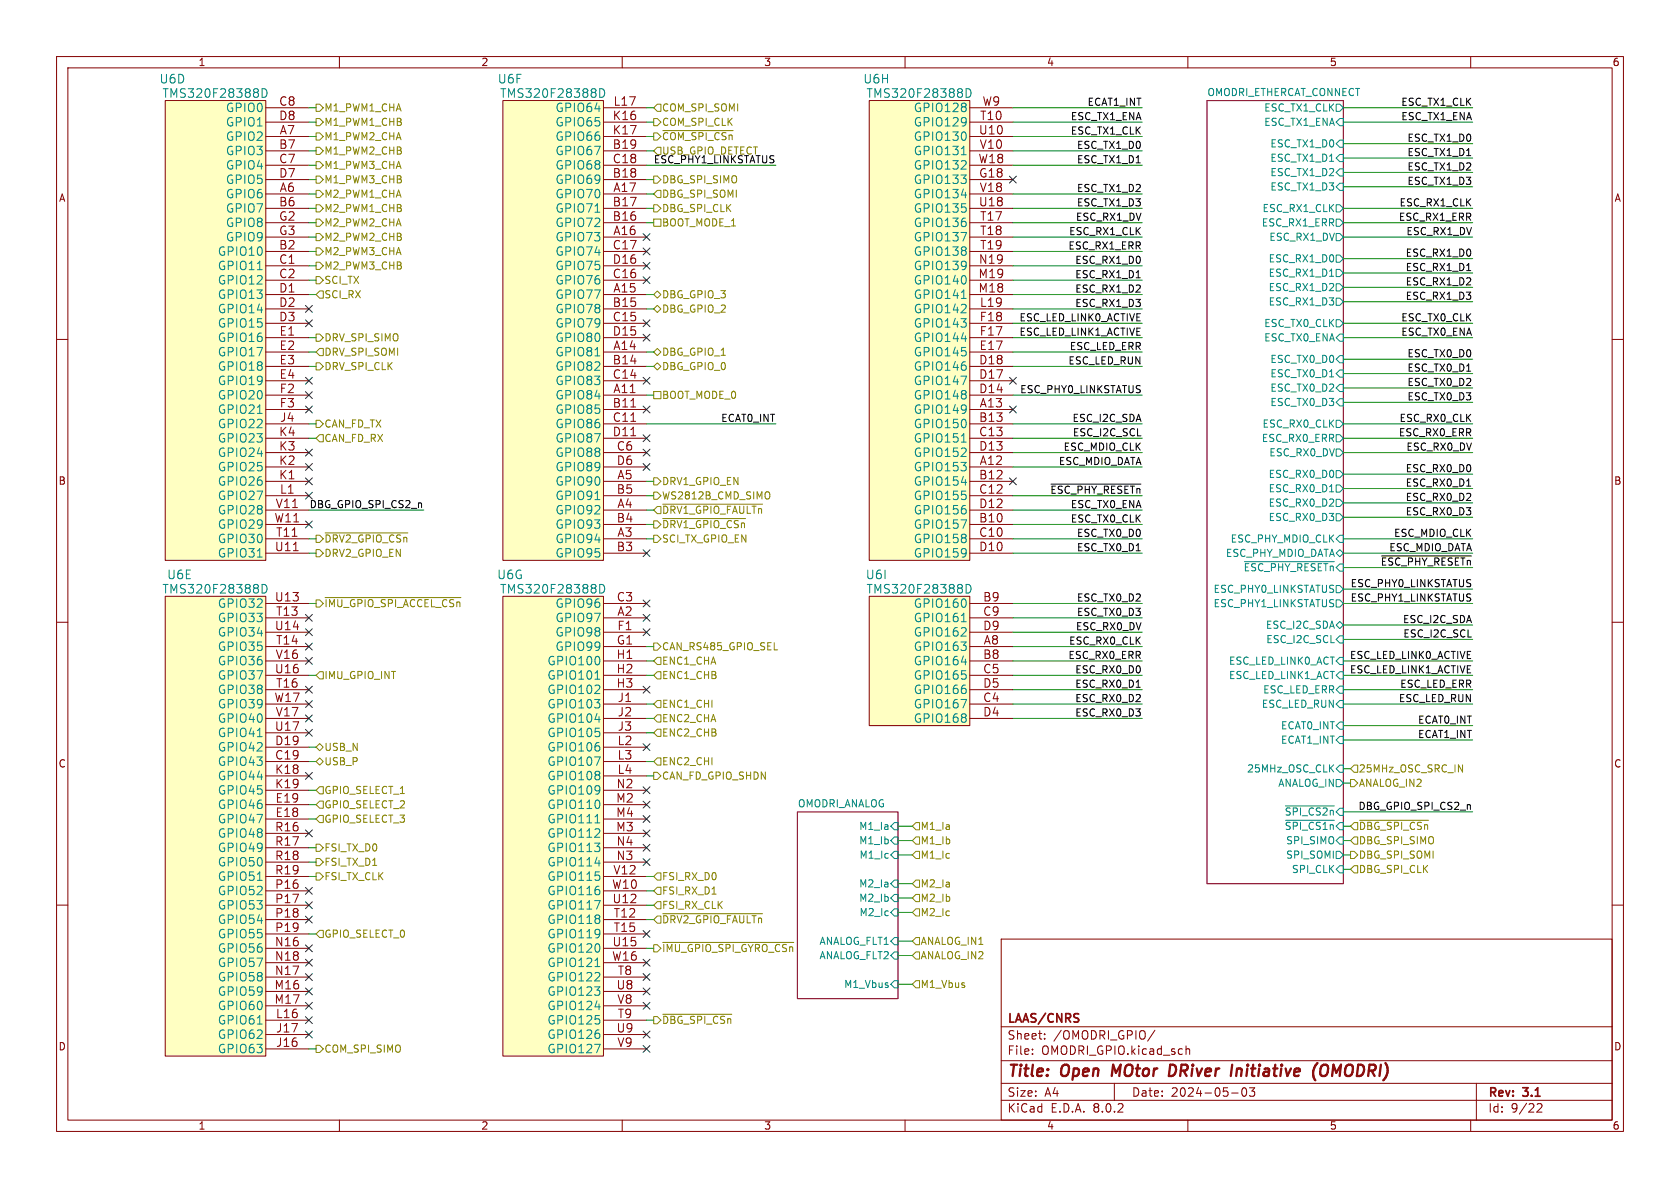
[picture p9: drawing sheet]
<svg xmlns="http://www.w3.org/2000/svg" width="297mm" height="210mm" viewBox="0 0 297 210" stroke-linecap="round" stroke-linejoin="round" font-family="sans-serif">
<g fill="none" stroke="#840000" stroke-width=".18">
<path d="M10 10h277v190h-277zM12 12h273v186h-273zM60 10v2M110 10v2M160 10v2M210 10v2M260 10v2M10 60h2M285 60h2M10 110h2M285 110h2M10 160h2"/>
<path d="M285 160h2M177 166h108v32h-108zM60 198v2M110 198v2M160 198v2M177 194.5h108M177 191.5h108M177 187.5h108M177 181.5h108M182.5 186.3v.1M182.5 185.5v.1M184.7 183.6v.1"/>
<path d="M184.7 182.8v.1M197 191.5v3M204.2 182.1l-1.3 2M209.7 184.9v1.5M209.7 185.5l.2-.1 .3 .1 .1 .9M210 198v2M217.7 193.2h1.2M219.7 192.4l.2-.1a.81 .81 0 0 1 .6 .6 .81 .81 0 0 1-.3 .8l-.2 .1a.81 .81 0 0 1-.3-1.4zM220.9 192.3h.9l-.5 .6 .4 .1v.7l-.2 .1h-.4l-.2-.1M260 198v2M261 191.5v6.5M271.7 195.2l.6-.1 .2 .1 .1 .3-.9 1.1h.9"/>
</g>
<path d="M196.8 188.2l-.3 2M207.6 188.3l-.7-.1-.3 2h.5l.5-.3M218.7 188.9l-.2 1.3M219.3 188.9l-.6 .2M232.3 190.6l.2 .4M232.9 187.9l-.6 .9M234.6 188.3a.73 .73 0 0 0-1.1 .6l-.1 .6v.4l.2 .2a.71 .71 0 0 0 1-.2" fill="none" stroke="#840000" stroke-width=".4"/>
<path d="M213.4 17.8h24.1v138.4h-24.1zM141 143.5h17.7v33h-17.7z" fill="none" stroke="#840084" stroke-width=".18"/>
<g fill="none" stroke="#008484" stroke-width=".18">
<path d="M236.2 18.4h.7l.6 .7-.6 .6h-.7zM236.2 30.5l.7-.7h.6v1.3h-.6zM236.2 33l.7-.6h.6v1.3h-.6zM236.2 36.2h.7l.6 .6-.6 .7h-.7zM236.2 21.6l.7-.6h.6v1.2h-.6zM236.2 38.7h.7l.6 .7-.6 .6h-.7zM236.9 24.8h.6v1.2h-.6l-.7-.6zM236.9 27.3h.6v1.3h-.6l-.7-.7zM235.1 48.8h.7M236.2 45.1h.7l.6 .6-.6 .7h-.7zM236.2 47.6h.7l.6 .7-.6 .6h-.7zM236.2 50.2h.7l.6 .6-.6 .6h-.7z"/>
<path d="M236.2 52.7h.7l.6 .6-.6 .7h-.7zM236.2 41.3h.7l.6 .6-.6 .6h-.7zM236.2 56.5h.7l.6 .7-.6 .6h-.7zM236.9 59.1h.6v1.2h-.6l-.7-.6zM236.2 68.6l.7-.7h.6v1.3h-.6zM236.2 66l.7-.6h.6v1.3h-.6zM236.2 79.4h.7l.6 .6-.6 .6h-.7zM236.2 76.8h.7l.6 .7-.6 .6h-.7zM236.2 74.3h.7l.6 .6-.6 .7h-.7zM236.9 70.5h.6v1.3h-.6l-.7-.7zM236.9 62.9h.6v1.2h-.6l-.7-.6zM220 99.3h15.9"/>
<path d="M235.1 86.9h.7M236.2 83.2h.7l.6 .6-.6 .7h-.7zM236.2 85.7h.7l.6 .7-.6 .6h-.7zM236.2 88.3h.7l.6 .6-.6 .6h-.7zM236.2 90.8h.7l.6 .6-.6 .7h-.7zM236.2 97.8l.7-.6 .6 .6-.6 .6zM236.9 94.6h.6v1.3h-.6l-.7-.6zM236.2 110.5l.7-.6 .6 .6-.6 .6zM236.2 103.5h.7l.6 .6-.6 .7h-.7zM236.2 106h.7l.6 .7-.6 .6h-.7zM236.9 112.4h.6v1.3h-.6l-.7-.7zM236.9 116.2h.6v1.3h-.6l-.7-.7z"/>
<path d="M236.9 118.7h.6v1.3h-.6l-.7-.6zM236.2 121.9l.7-.6h.6v1.3h-.6zM236.2 137.8h.7l.6 .6-.6 .7h-.7zM236.2 135.9l.7-.6h.6v1.2h-.6zM236.9 123.8h.6v1.3h-.6l-.7-.6zM236.9 127.6h.6v1.3h-.6l-.7-.6zM236.9 130.2h.6v1.2h-.6l-.7-.6zM157.5 146.1l.6-.7h.6v1.3h-.6zM157.5 156.2l.6-.6h.6v1.2h-.6zM157.5 158.8l.6-.7h.6v1.3h-.6zM158.1 148h.6v1.2h-.6l-.6-.6zM158.1 150.5h.6v1.3h-.6l-.6-.7z"/>
<path d="M227.3 142.5h8.6M227.3 145h8.6M236.2 150.5h.7l.6 .6-.6 .7h-.7zM236.2 148.6l.7-.6h.6v1.2h-.6zM236.9 153h.6v1.3h-.6l-.7-.6zM157.5 166.4l.6-.7h.6v1.3h-.6zM157.5 168.9l.6-.6h.6v1.2h-.6zM158.1 160.7h.6v1.2h-.6l-.6-.6zM158.1 173.4h.6v1.2h-.6l-.6-.6z"/>
</g>
<path d="M153.7 17.8h17.7v81.3h-17.7z" fill="#ffffc2"/>
<g fill="none" stroke="#840000" stroke-width=".18">
<path d="M153.7 17.8h17.7v81.3h-17.7zM171.4 19.1h7.7M171.4 31.8h7.7M171.4 21.6h7.7M171.4 39.4h7.7M171.4 24.1h7.7M171.4 36.8h7.7M171.4 26.7h7.7M171.4 34.3h7.7M171.4 29.2h7.7M171.4 59.7h7.7M171.4 57.2h7.7"/>
<path d="M171.4 54.6h7.7M171.4 52.1h7.7M171.4 49.5h7.7M171.4 47h7.7M171.4 41.9h7.7M171.4 44.5h7.7M171.4 72.4h7.7M171.4 74.9h7.7M171.4 77.5h7.7M171.4 69.9h7.7M171.4 67.3h7.7M171.4 64.8h7.7"/>
<path d="M171.4 62.2h7.7M171.4 82.6h7.7M171.4 92.7h7.7M171.4 85.1h7.7M171.4 95.3h7.7M171.4 87.6h7.7M171.4 97.8h7.7M171.4 90.2h7.7M171.4 80h7.7"/>
</g>
<g fill="none" stroke="#008484" stroke-width=".18">
<path d="M170.8 15.7a.77 .77 0 0 1 .9 .7 .77 .77 0 0 1-.9 .8zM169.9 29.9h.9M170 27.4h.8M170 34.5h.9M170.7 28.5v.5M169.9 55.3h.9M169.9 41.1h1l-.7 1.5M170 59.9h.9M170 52.8h.8M170.7 53.9v.5M169.9 66.5h1l-.7 1.5M170 78.2h.8"/>
<path d="M170.7 79.3v.5M169.9 91.9h1l-.7 1.5M169.9 80.7h.9M170 85.3h.9"/>
</g>
<path d="M29.2 17.8h17.8v81.3h-17.8z" fill="#ffffc2"/>
<g fill="none" stroke="#840000" stroke-width=".18">
<path d="M29.2 17.8h17.8v81.3h-17.8zM47 19.1h7.6M47 34.3h7.6M47 24.1h7.6M47 36.8h7.6M47 26.7h7.6M47 29.2h7.6M47 31.8h7.6M47 21.6h7.6M47 39.4h7.6M47 44.5h7.6M47 47h7.6"/>
<path d="M47 49.5h7.6M47 52.1h7.6M47 54.6h7.6M47 57.2h7.6M47 59.7h7.6M47 41.9h7.6M47 62.2h7.6M47 64.8h7.6M47 67.3h7.6M47 69.9h7.6M47 72.4h7.6M47 74.9h7.6"/>
<path d="M47 77.5h7.6M47 85.1h7.6M47 82.6h7.6M47 80h7.6M47 87.6h7.6M47 95.3h7.6M47 97.8h7.6M47 90.2h7.6M47 92.7h7.6M51.9 97.3h.8"/>
</g>
<path d="M46.3 15.7a.77 .77 0 0 1 .9 .7 .77 .77 0 0 1-.9 .8zM45.5 47.7h.9M45.5 73.1h.9M45.5 98.5h.9" fill="none" stroke="#008484" stroke-width=".18"/>
<path d="M88.9 17.8h17.8v81.3h-17.8z" fill="#ffffc2"/>
<g fill="none" stroke="#840000" stroke-width=".18">
<path d="M88.9 17.8h17.8v81.3h-17.8zM106.7 19.1h7.6M106.7 34.3h7.6M106.7 39.4h7.6M106.7 36.8h7.6M106.7 31.8h7.6M106.7 26.7h7.6M106.7 29.2h7.6M106.7 21.6h7.6M106.7 24.1h7.6M106.7 52.1h7.6M106.7 41.9h7.6"/>
<path d="M106.7 54.6h7.6M106.7 57.2h7.6M106.7 49.5h7.6M106.7 44.5h7.6M106.7 59.7h7.6M106.7 47h7.6M106.7 69.9h7.6M106.7 62.2h7.6M106.7 72.4h7.6M106.7 64.8h7.6M106.7 74.9h7.6M106.7 67.3h7.6"/>
<path d="M106.7 77.5h7.6M111.5 71.9h.9M106.7 95.3h7.6M106.7 90.2h7.6M106.7 85.1h7.6M106.7 97.8h7.6M106.7 92.7h7.6M106.7 87.6h7.6M106.7 80h7.6M106.7 82.6h7.6"/>
</g>
<path d="M106 15.7a.77 .77 0 0 1 .9 .7 .77 .77 0 0 1-.9 .8zM105.2 37.5h.8M105.2 62.9h.8M105.2 88.3h.8" fill="none" stroke="#008484" stroke-width=".18"/>
<path d="M153.7 105.4h17.7v22.9h-17.7z" fill="#ffffc2"/>
<path d="M153.7 105.4h17.7v22.9h-17.7zM171.4 114.3h7.7M171.4 116.8h7.7M171.4 106.7h7.7M171.4 119.4h7.7M171.4 109.2h7.7M171.4 111.8h7.7M171.4 124.5h7.7M171.4 127h7.7M171.4 121.9h7.7" fill="none" stroke="#840000" stroke-width=".18"/>
<path d="M169.9 112.4h.9M170 117h.9M170 109.9h.8M170.7 111.1v.5M170.8 103.3a.77 .77 0 0 1 .9 .8 .77 .77 0 0 1-.9 .7zM169.9 123.6h1l-.7 1.5" fill="none" stroke="#008484" stroke-width=".18"/>
<path d="M29.2 105.4h17.8v81.3h-17.8z" fill="#ffffc2"/>
<g fill="none" stroke="#840000" stroke-width=".18">
<path d="M29.2 105.4h17.8v81.3h-17.8zM47 109.2h7.6M47 114.3h7.6M47 106.7h7.6M47 111.8h7.6M47 119.4h7.6M47 116.8h7.6M47 134.6h7.6M47 132.1h7.6M47 137.2h7.6M47 139.7h7.6M47 121.9h7.6"/>
<path d="M47 129.5h7.6M47 127h7.6M47 124.5h7.6M47 144.8h7.6M47 142.2h7.6M47 157.5h7.6M47 147.3h7.6M47 149.9h7.6M47 152.4h7.6M47 154.9h7.6M47 175.3h7.6M47 177.8h7.6"/>
<path d="M47 167.6h7.6M47 172.7h7.6M47 170.2h7.6M47 160h7.6M47 162.6h7.6M47 165.1h7.6M47 185.4h7.6M47 182.9h7.6M47 180.3h7.6"/>
</g>
<path d="M46.3 103.3a.77 .77 0 0 1 .9 .8 .77 .77 0 0 1-.9 .7zM45.5 130.2h.9M45.5 155.6h.9M45.5 181h.9" fill="none" stroke="#008484" stroke-width=".18"/>
<path d="M88.9 105.4h17.8v81.3h-17.8z" fill="#ffffc2"/>
<g fill="none" stroke="#840000" stroke-width=".18">
<path d="M88.9 105.4h17.8v81.3h-17.8zM106.7 109.2h7.6M106.7 106.7h7.6M106.7 111.8h7.6M106.7 114.3h7.6M106.7 116.8h7.6M106.7 119.4h7.6M106.7 121.9h7.6M106.7 124.5h7.6M106.7 127h7.6M106.7 129.5h7.6M106.7 132.1h7.6"/>
<path d="M106.7 134.6h7.6M106.7 137.2h7.6M106.7 139.7h7.6M106.7 142.2h7.6M106.7 147.3h7.6M106.7 144.8h7.6M106.7 152.4h7.6M106.7 149.9h7.6M106.7 154.9h7.6M106.7 157.5h7.6M106.7 162.6h7.6M106.7 165.1h7.6"/>
<path d="M106.7 172.7h7.6M106.7 160h7.6M106.7 167.6h7.6M106.7 175.3h7.6M106.7 177.8h7.6M106.7 170.2h7.6M106.7 180.3h7.6M106.7 182.9h7.6M106.7 185.4h7.6"/>
</g>
<g fill="none" stroke="#008484" stroke-width=".18">
<path d="M106 103.3a.77 .77 0 0 1 .9 .8 .77 .77 0 0 1-.9 .7zM105.1 122.6h.9M105.1 133.8h1l-.6 1.5M105.2 120.1h.8M105.2 127.2h.9M106 121.2v.5M105.1 148h.9M105.1 159.2h1l-.6 1.5M105.2 145.5h.8M105.2 152.6h.9M106 146.6v.5M105.1 173.4h.9"/>
<path d="M105.2 178h.9M105.2 170.9h.8M106 172v.5M105.1 184.6h1l-.6 1.5"/>
</g>
<g fill="none" stroke="#848400" stroke-width=".18">
<path d="M55.9 18.4h.6l.6 .7-.6 .6h-.6zM116.2 18.4h.6v1.3h-.6l-.6-.6zM55.9 23.5h.6l.6 .6-.6 .7h-.6zM55.9 21h.6l.6 .6-.6 .6h-.6zM55.9 28.6h.6l.6 .6-.6 .6h-.6zM55.9 26h.6l.6 .7-.6 .6h-.6zM55.9 36.2h.6l.6 .6-.6 .7h-.6zM55.9 38.7h.6l.6 .7-.6 .6h-.6zM55.9 31.1h.6l.6 .7-.6 .6h-.6zM55.9 33.7h.6l.6 .6-.6 .6h-.6zM115.6 38.7h1.2v1.3h-1.2zM115.6 36.2h.6l.6 .6-.6 .7h-.6z"/>
<path d="M115.6 31.1h.6l.6 .7-.6 .6h-.6zM115.6 21h.6l.6 .6-.6 .6h-.6zM115.6 23.5h.6l.6 .6-.6 .7h-.6zM116.2 33.7h.6v1.2h-.6l-.6-.6zM116.2 26h.6v1.3h-.6l-.6-.6zM117.2 23.1h12.4M55.9 41.3h.6l.6 .6-.6 .6h-.6zM55.9 46.4h.6l.6 .6-.6 .6h-.6zM55.9 43.8h.6l.6 .7-.6 .6h-.6zM55.9 59.1h.6l.6 .6-.6 .6h-.6zM55.9 48.9h.6l.6 .6-.6 .7h-.6zM56.5 51.4h.6v1.3h-.6l-.6-.6z"/>
<path d="M116.2 54l.6 .6-.6 .6-.6-.6zM116.2 51.4l.6 .7-.6 .6-.6-.6zM55.9 64.1h.6l.6 .7-.6 .6h-.6zM55.9 62.2l.6-.6h.6v1.3h-.6zM55.9 74.3h.6l.6 .6-.6 .7h-.6zM55.9 77.5l.6-.7h.6v1.3h-.6zM115.6 64.8l.6-.7 .6 .7-.6 .6zM115.6 62.2l.6-.6 .6 .6-.6 .7zM115.6 69.2h1.2v1.3h-1.2zM55.9 94.6h.6l.6 .7-.6 .6h-.6zM55.9 97.2h.6l.6 .6-.6 .6h-.6zM57.5 94.2h14.6"/>
<path d="M115.6 94.6h.6l.6 .7-.6 .6h-.6zM115.6 92.1h.6l.6 .6-.6 .6h-.6zM115.6 87h.6l.6 .6-.6 .7h-.6zM115.6 84.5h.6l.6 .6-.6 .6h-.6zM116.2 89.5h.6v1.3h-.6l-.6-.6zM117.2 91.7h14.6M117.2 89.1h17.6M135.9 87a.9 .9 0 0 1 0 1.1M55.9 106h.6l.6 .7-.6 .6h-.6zM56.5 118.7h.6v1.3h-.6l-.6-.6zM57.5 105.6h24M115.6 113.7h.6l.6 .6-.6 .6h-.6z"/>
<path d="M116.2 118.7h.6v1.3h-.6l-.6-.6zM116.2 116.2h.6v1.3h-.6l-.6-.7zM136.9 114.9h.6M55.9 139.7l.6-.6h.6v1.2h-.6zM55.9 134.6l.6-.6 .6 .6-.6 .7zM56.5 131.4l.6 .7-.6 .6-.6-.6zM115.6 136.5h.6l.6 .7-.6 .6h-.6zM116.2 123.8h.6v1.3h-.6l-.6-.6zM116.2 134h.6v1.3h-.6l-.6-.7zM116.2 128.9h.6v1.3h-.6l-.6-.7zM116.2 126.4h.6v1.2h-.6l-.6-.6zM238.8 137.8h.6l.6 .6-.6 .7h-.6z"/>
<path d="M238.8 135.9l.6-.6h.6v1.2h-.6zM257.8 135.2l.8 1.3v-1.3M55.9 154.3h.6l.6 .6-.6 .7h-.6zM55.9 144.8l.6-.7h.6v1.3h-.6zM55.9 151.8h.6l.6 .6-.6 .6h-.6zM55.9 149.2h.6l.6 .7-.6 .6h-.6zM56.5 141.6h.6v1.3h-.6l-.6-.7zM116.2 159.4h.6v1.3h-.6l-.6-.7zM116.2 156.8h.6v1.3h-.6l-.6-.6zM116.2 154.3h.6v1.3h-.6l-.6-.7zM161.9 155.6h.7v1.2h-.7l-.6-.6zM161.9 158.1h.7v1.3h-.7l-.6-.6z"/>
<path d="M161.9 145.4h.7v1.3h-.7l-.6-.6zM161.9 150.5h.7v1.3h-.7l-.6-.7zM161.9 148h.7v1.2h-.7l-.6-.6zM238.8 146.1l.6-.7h.6v1.3h-.6zM238.8 150.5h.6l.6 .6-.6 .7h-.6zM239.4 148h.6v1.2h-.6l-.6-.6zM239.4 153h.6v1.3h-.6l-.6-.6zM240.4 145h12.2M56.5 164.5h.6v1.2h-.6l-.6-.6zM115.6 167h.6l.6 .6-.6 .7h-.6zM115.6 179.7h.6l.6 .6-.6 .7h-.6zM116.2 161.9h.6v1.3h-.6l-.6-.6z"/>
<path d="M117.2 166.6h23.1M117.2 179.3h12.2M117.2 161.5h17.6M161.9 160.7h.7v1.2h-.7l-.6-.6zM161.9 168.3h.7v1.2h-.7l-.6-.6zM161.9 165.7h.7v1.3h-.7l-.6-.6zM161.9 173.4h.7v1.2h-.7l-.6-.6zM55.9 184.8h.6l.6 .6-.6 .7h-.6z"/>
</g>
<path d="M200.9 49.1h.7M259.3 47.8h.7M185.8 85.6h15.9M244.2 98.3h15.9M259.3 85.9h.7M200.9 121.5h.7" fill="none" stroke="#000" stroke-width=".18"/>
<g fill="none" stroke="#008400" stroke-width=".18">
<path d="M54.6 19.1h1.3M114.3 19.1h1.3M179.1 19.1h22.8M237.5 19.1h22.8M54.6 21.6h1.3M54.6 36.8h1.3M54.6 39.4h1.3M54.6 29.2h1.3M54.6 26.7h1.3M54.6 31.8h1.3M54.6 24.1h1.3M54.6 34.3h1.3"/>
<path d="M114.3 21.6h1.3M114.3 36.8h1.3M114.3 39.4h1.3M114.3 29.2h22.9M114.3 26.7h1.3M114.3 31.8h1.3M114.3 24.1h1.3M114.3 34.3h1.3M179.1 21.6h22.8M179.1 36.8h22.8M179.1 39.4h22.8M179.1 29.2h22.8"/>
<path d="M179.1 26.7h22.8M179.1 24.1h22.8M179.1 34.3h22.8M237.5 30.5h22.8M237.5 25.4h22.8M237.5 27.9h22.8M237.5 33h22.8M237.5 21.6h22.8M237.5 36.8h22.8M237.5 39.4h22.8M54.6 47h1.3M54.6 59.7h1.3"/>
<path d="M54.6 41.9h1.3M54.6 44.5h1.3M54.6 52.1h1.3M54.6 49.5h1.3M114.3 54.6h1.3M114.3 52.1h1.3M179.1 47h22.8M179.1 57.2h22.8M179.1 59.7h22.8M179.1 41.9h22.8M179.1 44.5h22.8M179.1 54.6h22.8"/>
<path d="M179.1 52.1h22.8M179.1 49.5h22.8M237.5 57.2h22.8M237.5 59.7h22.8M237.5 45.7h22.8M237.5 41.9h22.8M237.5 48.3h22.8M237.5 50.8h22.8M237.5 53.3h22.8M54.6 77.5h1.3M54.6 64.8h1.3M54.6 74.9h1.3"/>
<path d="M54.6 62.2h1.3M114.3 64.8h1.3M114.3 74.9h22.9M114.3 62.2h1.3M114.3 69.9h1.3M179.1 77.5h22.8M179.1 64.8h22.8M179.1 74.9h22.8M179.1 62.2h22.8M179.1 69.9h22.8M237.5 77.5h22.8M237.5 66h22.8"/>
<path d="M237.5 63.5h22.8M237.5 68.6h22.8M237.5 71.1h22.8M237.5 74.9h22.8M54.6 95.3h1.3M54.6 97.8h1.3M54.6 90.2h20.3M114.3 95.3h1.3M114.3 87.6h1.3M114.3 92.7h1.3M114.3 85.1h1.3M114.3 90.2h1.3"/>
<path d="M179.1 95.3h22.8M179.1 80h22.8M179.1 97.8h22.8M179.1 87.6h22.8M179.1 92.7h22.8M179.1 82.6h22.8M179.1 90.2h22.8M237.5 86.4h22.8M237.5 88.9h22.8M237.5 95.3h22.8M237.5 83.8h22.8M237.5 80h22.8"/>
<path d="M237.5 91.4h22.8M237.5 97.8h22.8M54.6 119.4h1.3M54.6 106.7h1.3M114.3 119.4h1.3M114.3 114.3h1.3M114.3 116.8h1.3M179.1 119.4h22.8M179.1 114.3h22.8M179.1 106.7h22.8M179.1 116.8h22.8M179.1 109.2h22.8"/>
<path d="M179.1 111.8h22.8M237.5 119.4h22.8M237.5 106.7h22.8M237.5 116.8h22.8M237.5 113h22.8M237.5 104.1h22.8M237.5 110.5h22.8M237.5 100.3h22.8M54.6 134.6h1.3M54.6 132.1h1.3M54.6 139.7h1.3M114.3 124.5h1.3"/>
<path d="M114.3 129.5h1.3M114.3 137.2h1.3M114.3 127h1.3M114.3 134.6h1.3M179.1 121.9h22.8M179.1 124.5h22.8M179.1 127h22.8M237.5 121.9h22.8M237.5 124.5h22.8M237.5 128.3h22.8M237.5 130.8h22.8M237.5 138.4h1.3"/>
<path d="M237.5 135.9h1.3M54.6 144.8h1.3M54.6 152.4h1.3M54.6 149.9h1.3M54.6 142.2h1.3M54.6 154.9h1.3M114.3 157.5h1.3M114.3 154.9h1.3M158.7 146.1h2.6M158.7 148.6h2.6M158.7 151.1h2.6M158.7 158.8h2.6"/>
<path d="M158.7 156.2h2.6M237.5 146.1h1.3M237.5 148.6h1.3M237.5 151.1h1.3M237.5 153.7h1.3M237.5 143.5h22.8M54.6 165.1h1.3M114.3 160h1.3M114.3 167.6h1.3M114.3 162.6h1.3M158.7 166.4h2.6M158.7 161.3h2.6"/>
<path d="M158.7 168.9h2.6M158.7 174h2.6M54.6 185.4h1.3M114.3 180.3h1.3"/>
</g>
<g fill="none" stroke="#000084" stroke-width=".18">
<path d="M178.5 31.1l1.2 1.3M179.7 31.1l-1.2 1.3M54 54l1.2 1.2M54 56.5l1.2 1.3M55.2 54l-1.2 1.2M55.2 56.5l-1.2 1.3M113.7 56.5l1.2 1.3M113.7 59.1l1.2 1.2M113.7 48.9l1.2 1.2M113.7 43.8l1.2 1.3M113.7 46.4l1.2 1.2M113.7 41.3l1.2 1.2"/>
<path d="M114.9 56.5l-1.2 1.3M114.9 48.9l-1.2 1.2M114.9 59.1l-1.2 1.2M114.9 43.8l-1.2 1.3M114.9 46.4l-1.2 1.2M114.9 41.3l-1.2 1.2M54 71.8l1.2 1.2M54 69.2l1.2 1.3M54 79.4l1.2 1.2M54 66.7l1.2 1.2M55.2 71.8l-1.2 1.2M55.2 69.2l-1.2 1.3"/>
<path d="M55.2 79.4l-1.2 1.2M55.2 66.7l-1.2 1.2M113.7 66.7l1.2 1.2M113.7 71.8l1.2 1.2M113.7 79.4l1.2 1.2M113.7 76.9l1.2 1.2M114.9 66.7l-1.2 1.2M114.9 71.8l-1.2 1.2M114.9 76.9l-1.2 1.2M114.9 79.4l-1.2 1.2M178.5 71.8l1.2 1.2M178.5 66.7l1.2 1.2"/>
<path d="M179.7 71.8l-1.2 1.2M179.7 66.7l-1.2 1.2M54 92.1l1.2 1.2M54 84.5l1.2 1.2M54 87l1.2 1.2M54 81.9l1.2 1.3M55.2 92.1l-1.2 1.2M55.2 84.5l-1.2 1.2M55.2 87l-1.2 1.2M55.2 81.9l-1.2 1.3M113.7 97.2l1.2 1.2M113.7 81.9l1.2 1.3"/>
<path d="M114.9 97.2l-1.2 1.2M114.9 81.9l-1.2 1.3M178.5 84.5l1.2 1.2M179.7 84.5l-1.2 1.2M54 116.2l1.2 1.2M54 108.6l1.2 1.2M54 113.7l1.2 1.2M54 111.2l1.2 1.2M55.2 116.2l-1.2 1.2M55.2 108.6l-1.2 1.2M55.2 113.7l-1.2 1.2M55.2 111.2l-1.2 1.2"/>
<path d="M113.7 108.6l1.2 1.2M113.7 106.1l1.2 1.2M113.7 111.2l1.2 1.2M114.9 108.6l-1.2 1.2M114.9 106.1l-1.2 1.2M114.9 111.2l-1.2 1.2M54 123.9l1.2 1.2M54 126.4l1.2 1.2M54 128.9l1.2 1.2M54 121.3l1.2 1.2M54 136.6l1.2 1.2M55.2 123.9l-1.2 1.2"/>
<path d="M55.2 126.4l-1.2 1.2M55.2 128.9l-1.2 1.2M55.2 121.3l-1.2 1.2M55.2 136.6l-1.2 1.2M113.7 121.3l1.2 1.2M113.7 131.5l1.2 1.2M113.7 139.1l1.2 1.2M114.9 121.3l-1.2 1.2M114.9 131.5l-1.2 1.2M114.9 139.1l-1.2 1.2M54 156.9l1.2 1.2M54 159.4l1.2 1.2"/>
<path d="M54 146.7l1.2 1.2M55.2 156.9l-1.2 1.2M55.2 159.4l-1.2 1.2M55.2 146.7l-1.2 1.2M113.7 149.3l1.2 1.2M113.7 151.8l1.2 1.2M113.7 144.2l1.2 1.2M113.7 146.7l1.2 1.2M113.7 141.6l1.2 1.2M114.9 149.3l-1.2 1.2M114.9 151.8l-1.2 1.2M114.9 144.2l-1.2 1.2"/>
<path d="M114.9 146.7l-1.2 1.2M114.9 141.6l-1.2 1.2M54 167l1.2 1.2M54 172.1l1.2 1.2M54 174.7l1.2 1.2M54 169.6l1.2 1.2M54 162l1.2 1.2M54 179.7l1.2 1.2M54 177.2l1.2 1.2M55.2 167l-1.2 1.2M55.2 172.1l-1.2 1.2M55.2 174.7l-1.2 1.2"/>
<path d="M55.2 169.6l-1.2 1.2M55.2 162l-1.2 1.2M55.2 179.7l-1.2 1.2M55.2 177.2l-1.2 1.2M113.7 177.2l1.2 1.2M113.7 164.5l1.2 1.2M113.7 169.6l1.2 1.2M113.7 174.7l1.2 1.2M113.7 172.1l1.2 1.2M114.9 177.2l-1.2 1.2M114.9 164.5l-1.2 1.2M114.9 169.6l-1.2 1.2"/>
<path d="M114.9 174.7l-1.2 1.2M114.9 172.1l-1.2 1.2M54 182.3l1.2 1.2M55.2 182.3l-1.2 1.2M113.7 182.3l1.2 1.2M113.7 184.8l1.2 1.2M114.9 182.3l-1.2 1.2M114.9 184.8l-1.2 1.2"/>
</g>
<g font-size="2.8" fill="#840000">
<text x="178" y="190.9">Title:</text>
<text x="187.7" y="190.9">Open</text>
<text x="197.4" y="190.9">MOtor</text>
<text x="208.3" y="190.9">DRiver</text>
<text x="220.1" y="190.9">Initiative</text>
<text x="235.3" y="190.9">(OMODRI)</text>
</g>
<g font-size="2.1" fill="#008484">
<text x="28.1" y="15">U6D</text>
<text x="28.6" y="17.5">TMS320F28388D</text>
<text x="87.9" y="15">U6F</text>
<text x="88.3" y="17.5">TMS320F28388D</text>
<text x="152.5" y="15">U6H</text>
<text x="153.1" y="17.5">TMS320F28388D</text>
<text x="39.9" y="20">GPIO0</text>
<text x="39.9" y="22.6">GPIO1</text>
<text x="98.1" y="22.6">GPIO65</text>
<text x="98.1" y="20">GPIO64</text>
<text x="161.5" y="22.6">GPIO129</text>
<text x="161.5" y="20">GPIO128</text>
<text x="39.9" y="25.1">GPIO2</text>
<text x="39.9" y="27.6">GPIO3</text>
<text x="98.1" y="27.6">GPIO67</text>
<text x="98.1" y="25.1">GPIO66</text>
<text x="161.5" y="25.1">GPIO130</text>
<text x="161.5" y="27.6">GPIO131</text>
<text x="39.9" y="35.3">GPIO6</text>
<text x="39.9" y="30.2">GPIO4</text>
<text x="39.9" y="32.7">GPIO5</text>
<text x="98.1" y="35.3">GPIO70</text>
<text x="98.1" y="32.7">GPIO69</text>
<text x="98.1" y="30.2">GPIO68</text>
<text x="161.5" y="32.7">GPIO133</text>
<text x="161.5" y="35.3">GPIO134</text>
<text x="161.5" y="30.2">GPIO132</text>
<text x="39.9" y="37.8">GPIO7</text>
<text x="39.9" y="40.3">GPIO8</text>
<text x="98.1" y="40.3">GPIO72</text>
<text x="98.1" y="37.8">GPIO71</text>
<text x="161.5" y="40.3">GPIO136</text>
<text x="161.5" y="37.8">GPIO135</text>
<text x="38.4" y="45.4">GPIO10</text>
<text x="38.4" y="48">GPIO11</text>
<text x="39.9" y="42.9">GPIO9</text>
<text x="98.1" y="42.9">GPIO73</text>
<text x="98.1" y="45.4">GPIO74</text>
<text x="98.1" y="48">GPIO75</text>
<text x="161.5" y="48">GPIO139</text>
<text x="161.5" y="42.9">GPIO137</text>
<text x="161.5" y="45.4">GPIO138</text>
<text x="38.4" y="50.5">GPIO12</text>
<text x="38.4" y="53">GPIO13</text>
<text x="98.1" y="53">GPIO77</text>
<text x="98.1" y="50.5">GPIO76</text>
<text x="161.5" y="53">GPIO141</text>
<text x="161.5" y="50.5">GPIO140</text>
<text x="38.4" y="55.6">GPIO14</text>
<text x="38.4" y="58.1">GPIO15</text>
<text x="98.1" y="55.6">GPIO78</text>
<text x="98.1" y="58.1">GPIO79</text>
<text x="161.5" y="58.1">GPIO143</text>
<text x="161.5" y="55.6">GPIO142</text>
<text x="38.4" y="60.7">GPIO16</text>
<text x="38.4" y="63.2">GPIO17</text>
<text x="38.4" y="65.7">GPIO18</text>
<text x="98.1" y="63.2">GPIO81</text>
<text x="98.1" y="65.7">GPIO82</text>
<text x="98.1" y="60.7">GPIO80</text>
<text x="161.5" y="65.7">GPIO146</text>
<text x="161.5" y="63.2">GPIO145</text>
<text x="161.5" y="60.7">GPIO144</text>
<text x="38.4" y="68.3">GPIO19</text>
<text x="38.4" y="70.8">GPIO20</text>
<text x="98.1" y="70.8">GPIO84</text>
<text x="98.1" y="68.3">GPIO83</text>
<text x="161.5" y="70.8">GPIO148</text>
<text x="161.5" y="68.3">GPIO147</text>
<text x="38.4" y="73.4">GPIO21</text>
<text x="38.4" y="75.9">GPIO22</text>
<text x="98.1" y="73.4">GPIO85</text>
<text x="98.1" y="75.9">GPIO86</text>
<text x="161.5" y="73.4">GPIO149</text>
<text x="161.5" y="75.9">GPIO150</text>
<text x="38.4" y="83.5">GPIO25</text>
<text x="38.4" y="81">GPIO24</text>
<text x="38.4" y="78.4">GPIO23</text>
<text x="98.1" y="81">GPIO88</text>
<text x="98.1" y="78.4">GPIO87</text>
<text x="98.1" y="83.5">GPIO89</text>
<text x="161.5" y="83.5">GPIO153</text>
<text x="161.5" y="78.4">GPIO151</text>
<text x="161.5" y="81">GPIO152</text>
<text x="38.4" y="86.1">GPIO26</text>
<text x="38.4" y="88.6">GPIO27</text>
<text x="98.1" y="86.1">GPIO90</text>
<text x="98.1" y="88.6">GPIO91</text>
<text x="161.5" y="86.1">GPIO154</text>
<text x="161.5" y="88.6">GPIO155</text>
<text x="38.4" y="91.1">GPIO28</text>
<text x="38.4" y="93.7">GPIO29</text>
<text x="98.1" y="91.1">GPIO92</text>
<text x="98.1" y="93.7">GPIO93</text>
<text x="161.5" y="93.7">GPIO157</text>
<text x="161.5" y="91.1">GPIO156</text>
<text x="38.4" y="96.2">GPIO30</text>
<text x="38.4" y="98.8">GPIO31</text>
<text x="98.1" y="96.2">GPIO94</text>
<text x="98.1" y="98.8">GPIO95</text>
<text x="161.5" y="96.2">GPIO158</text>
<text x="161.5" y="98.8">GPIO159</text>
<text x="28.6" y="105.1">TMS320F28388D</text>
<text x="29.5" y="102.6">U6E</text>
<text x="38.4" y="107.7">GPIO32</text>
<text x="87.8" y="102.6">U6G</text>
<text x="88.3" y="105.1">TMS320F28388D</text>
<text x="98.1" y="107.7">GPIO96</text>
<text x="153" y="102.6">U6I</text>
<text x="153.1" y="105.1">TMS320F28388D</text>
<text x="161.5" y="107.7">GPIO160</text>
<text x="38.4" y="110.2">GPIO33</text>
<text x="38.4" y="112.7">GPIO34</text>
<text x="98.1" y="110.2">GPIO97</text>
<text x="98.1" y="112.7">GPIO98</text>
<text x="161.5" y="110.2">GPIO161</text>
<text x="161.5" y="112.7">GPIO162</text>
<text x="38.4" y="115.3">GPIO35</text>
<text x="38.4" y="117.8">GPIO36</text>
<text x="96.7" y="117.8">GPIO100</text>
<text x="98.1" y="115.3">GPIO99</text>
<text x="161.5" y="115.3">GPIO163</text>
<text x="161.5" y="117.8">GPIO164</text>
<text x="38.4" y="122.9">GPIO38</text>
<text x="38.4" y="120.4">GPIO37</text>
<text x="38.4" y="125.4">GPIO39</text>
<text x="96.7" y="120.4">GPIO101</text>
<text x="96.7" y="122.9">GPIO102</text>
<text x="96.7" y="125.4">GPIO103</text>
<text x="161.5" y="125.4">GPIO167</text>
<text x="161.5" y="120.4">GPIO165</text>
<text x="161.5" y="122.9">GPIO166</text>
<text x="38.4" y="130.5">GPIO41</text>
<text x="38.4" y="128">GPIO40</text>
<text x="96.7" y="128">GPIO104</text>
<text x="96.7" y="130.5">GPIO105</text>
<text x="161.5" y="128">GPIO168</text>
<text x="38.4" y="135.6">GPIO43</text>
<text x="38.4" y="133.1">GPIO42</text>
<text x="96.7" y="133.1">GPIO106</text>
<text x="96.7" y="135.6">GPIO107</text>
<text x="38.4" y="143.2">GPIO46</text>
<text x="38.4" y="138.1">GPIO44</text>
<text x="38.4" y="140.7">GPIO45</text>
<text x="96.7" y="138.1">GPIO108</text>
<text x="96.7" y="143.2">GPIO110</text>
<text x="96.7" y="140.7">GPIO109</text>
<text x="38.4" y="145.8">GPIO47</text>
<text x="38.4" y="148.3">GPIO48</text>
<text x="96.7" y="148.3">GPIO112</text>
<text x="96.7" y="145.8">GPIO111</text>
<text x="38.4" y="150.8">GPIO49</text>
<text x="38.4" y="153.4">GPIO50</text>
<text x="38.4" y="155.9">GPIO51</text>
<text x="96.7" y="153.4">GPIO114</text>
<text x="96.7" y="150.8">GPIO113</text>
<text x="96.7" y="155.9">GPIO115</text>
<text x="38.4" y="158.5">GPIO52</text>
<text x="38.4" y="161">GPIO53</text>
<text x="96.7" y="161">GPIO117</text>
<text x="96.7" y="158.5">GPIO116</text>
<text x="38.4" y="163.5">GPIO54</text>
<text x="38.4" y="166.1">GPIO55</text>
<text x="96.7" y="163.5">GPIO118</text>
<text x="96.7" y="166.1">GPIO119</text>
<text x="38.4" y="168.6">GPIO56</text>
<text x="38.4" y="173.7">GPIO58</text>
<text x="38.4" y="171.2">GPIO57</text>
<text x="96.7" y="173.7">GPIO122</text>
<text x="96.7" y="168.6">GPIO120</text>
<text x="96.7" y="171.2">GPIO121</text>
<text x="38.4" y="176.2">GPIO59</text>
<text x="38.4" y="178.8">GPIO60</text>
<text x="96.7" y="176.2">GPIO123</text>
<text x="96.7" y="178.8">GPIO124</text>
<text x="38.4" y="183.9">GPIO62</text>
<text x="38.4" y="181.3">GPIO61</text>
<text x="96.7" y="181.3">GPIO125</text>
<text x="96.7" y="183.9">GPIO126</text>
<text x="38.4" y="186.4">GPIO63</text>
<text x="96.7" y="186.4">GPIO127</text>
</g>
<g font-size="2.1" fill="#840000">
<text x="49.3" y="18.8">C8</text>
<text x="49.3" y="21.3">D8</text>
<text x="49.4" y="23.9">A7</text>
<text x="108.2" y="21.3">K16</text>
<text x="108.2" y="23.9">K17</text>
<text x="108.4" y="18.8">L17</text>
<text x="173" y="23.9">U10</text>
<text x="173.2" y="21.3">T10</text>
<text x="173.6" y="18.8">W9</text>
<text x="49.3" y="26.4">B7</text>
<text x="49.3" y="29">C7</text>
<text x="108.2" y="26.4">B19</text>
<text x="108.2" y="29">C18</text>
<text x="172.9" y="29">W18</text>
<text x="173.1" y="26.4">V10</text>
<text x="49.3" y="31.5">D7</text>
<text x="49.4" y="34">A6</text>
<text x="108.2" y="31.5">B18</text>
<text x="108.3" y="34">A17</text>
<text x="173" y="31.5">G18</text>
<text x="173.1" y="34">V18</text>
<text x="49.3" y="36.6">B6</text>
<text x="49.3" y="39.1">G2</text>
<text x="49.3" y="41.7">G3</text>
<text x="108.2" y="39.1">B16</text>
<text x="108.2" y="36.6">B17</text>
<text x="108.3" y="41.7">A16</text>
<text x="173" y="36.6">U18</text>
<text x="173.2" y="39.1">T17</text>
<text x="173.2" y="41.7">T18</text>
<text x="49.3" y="44.2">B2</text>
<text x="49.3" y="46.7">C1</text>
<text x="108.2" y="44.2">C17</text>
<text x="108.2" y="46.7">D16</text>
<text x="173" y="46.7">N19</text>
<text x="173.2" y="44.2">T19</text>
<text x="49.3" y="49.3">C2</text>
<text x="49.3" y="51.8">D1</text>
<text x="108.2" y="49.3">C16</text>
<text x="108.3" y="51.8">A15</text>
<text x="172.9" y="51.8">M18</text>
<text x="172.9" y="49.3">M19</text>
<text x="49.3" y="54.4">D2</text>
<text x="49.3" y="56.9">D3</text>
<text x="49.3" y="59.4">E1</text>
<text x="108.2" y="54.4">B15</text>
<text x="108.2" y="56.9">C15</text>
<text x="108.2" y="59.4">D15</text>
<text x="173.1" y="59.4">F17</text>
<text x="173.1" y="56.9">F18</text>
<text x="173.1" y="54.4">L19</text>
<text x="49.3" y="62">E2</text>
<text x="49.3" y="64.5">E3</text>
<text x="108.2" y="64.5">B14</text>
<text x="108.3" y="62">A14</text>
<text x="173" y="64.5">D18</text>
<text x="173.1" y="62">E17</text>
<text x="49.3" y="67.1">E4</text>
<text x="49.4" y="69.6">F2</text>
<text x="108.2" y="67.1">C14</text>
<text x="108.3" y="69.6">A11</text>
<text x="173" y="69.6">D14</text>
<text x="173" y="67.1">D17</text>
<text x="49.3" y="77.2">K4</text>
<text x="49.4" y="72.1">F3</text>
<text x="49.4" y="74.7">J4</text>
<text x="108.2" y="72.1">B11</text>
<text x="108.2" y="74.7">C11</text>
<text x="108.2" y="77.2">D11</text>
<text x="173" y="74.7">B13</text>
<text x="173" y="77.2">C13</text>
<text x="173.1" y="72.1">A13</text>
<text x="49.3" y="82.3">K2</text>
<text x="49.3" y="79.8">K3</text>
<text x="108.9" y="79.8">C6</text>
<text x="108.9" y="82.3">D6</text>
<text x="173" y="79.8">D13</text>
<text x="173.1" y="82.3">A12</text>
<text x="48.7" y="89.9">V11</text>
<text x="49.3" y="84.8">K1</text>
<text x="49.4" y="87.4">L1</text>
<text x="108.9" y="87.4">B5</text>
<text x="109.1" y="89.9">A4</text>
<text x="109.1" y="84.8">A5</text>
<text x="173" y="84.8">B12</text>
<text x="173" y="87.4">C12</text>
<text x="173" y="89.9">D12</text>
<text x="48.4" y="92.5">W11</text>
<text x="48.7" y="95">T11</text>
<text x="108.9" y="92.5">B4</text>
<text x="109.1" y="95">A3</text>
<text x="173" y="92.5">B10</text>
<text x="173" y="95">C10</text>
<text x="48.5" y="97.5">U11</text>
<text x="108.9" y="97.5">B3</text>
<text x="173" y="97.5">D10</text>
<text x="48.5" y="106.4">U13</text>
<text x="108.9" y="106.4">C3</text>
<text x="173.7" y="106.4">B9</text>
<text x="48.5" y="111.5">U14</text>
<text x="48.7" y="109">T13</text>
<text x="109.1" y="109">A2</text>
<text x="109.1" y="111.5">F1</text>
<text x="173.7" y="109">C9</text>
<text x="173.7" y="111.5">D9</text>
<text x="48.5" y="119.1">U16</text>
<text x="48.7" y="116.6">V16</text>
<text x="48.7" y="114">T14</text>
<text x="108.9" y="116.6">H1</text>
<text x="108.9" y="119.1">H2</text>
<text x="108.9" y="114">G1</text>
<text x="173.7" y="116.6">B8</text>
<text x="173.7" y="119.1">C5</text>
<text x="173.8" y="114">A8</text>
<text x="48.4" y="124.2">W17</text>
<text x="48.7" y="121.7">T16</text>
<text x="108.9" y="121.7">H3</text>
<text x="109.1" y="124.2">J1</text>
<text x="173.7" y="124.2">C4</text>
<text x="173.7" y="121.7">D5</text>
<text x="48.5" y="129.3">U17</text>
<text x="48.5" y="131.8">D19</text>
<text x="48.7" y="126.7">V17</text>
<text x="109.1" y="131.8">L2</text>
<text x="109.1" y="126.7">J2</text>
<text x="109.1" y="129.3">J3</text>
<text x="173.7" y="126.7">D4</text>
<text x="48.5" y="134.4">C19</text>
<text x="48.5" y="136.9">K18</text>
<text x="109.1" y="134.4">L3</text>
<text x="109.1" y="136.9">L4</text>
<text x="48.5" y="139.4">K19</text>
<text x="48.6" y="142">E19</text>
<text x="108.8" y="142">M2</text>
<text x="108.9" y="139.4">N2</text>
<text x="48.5" y="147.1">R16</text>
<text x="48.5" y="149.6">R17</text>
<text x="48.6" y="144.5">E18</text>
<text x="108.8" y="147.1">M3</text>
<text x="108.8" y="144.5">M4</text>
<text x="108.9" y="149.6">N4</text>
<text x="48.5" y="152.1">R18</text>
<text x="48.5" y="154.7">R19</text>
<text x="108.3" y="154.7">V12</text>
<text x="108.9" y="152.1">N3</text>
<text x="48.5" y="157.2">P16</text>
<text x="48.5" y="159.8">P17</text>
<text x="108.1" y="157.2">W10</text>
<text x="108.2" y="159.8">U12</text>
<text x="48.5" y="167.4">N16</text>
<text x="48.5" y="162.3">P18</text>
<text x="48.5" y="164.8">P19</text>
<text x="108.2" y="167.4">U15</text>
<text x="108.4" y="162.3">T12</text>
<text x="108.4" y="164.8">T15</text>
<text x="48.5" y="172.5">N17</text>
<text x="48.5" y="169.9">N18</text>
<text x="108.1" y="169.9">W16</text>
<text x="109.1" y="172.5">T8</text>
<text x="48.4" y="175">M16</text>
<text x="48.4" y="177.5">M17</text>
<text x="108.9" y="175">U8</text>
<text x="109.1" y="177.5">V8</text>
<text x="48.7" y="180.1">L16</text>
<text x="48.7" y="185.2">J16</text>
<text x="48.7" y="182.6">J17</text>
<text x="108.9" y="182.6">U9</text>
<text x="109.1" y="185.2">V9</text>
<text x="109.1" y="180.1">T9</text>
<text x="178" y="184">Sheet:</text>
<text x="178" y="181.2">LAAS/CNRS</text>
<text x="186.2" y="184">/OMODRI_GPIO/</text>
<text x="178" y="186.7">File:</text>
<text x="184.1" y="186.7">OMODRI_GPIO.kicad_sch</text>
<text x="178" y="196.9">KiCad</text>
<text x="178" y="194.1">Size:</text>
<text x="184.7" y="194.1">A4</text>
<text x="185.7" y="196.9">E.D.A.</text>
<text x="193.3" y="196.9">8.0.2</text>
<text x="200" y="194.1">Date:</text>
<text x="207" y="194.1">2024-05-03</text>
<text x="263" y="194.3">Rev:</text>
<text x="263" y="196.9">Id:</text>
<text x="267.1" y="196.9">9/22</text>
<text x="269.4" y="194.3">3.1</text>
</g>
<g font-size="1.8" fill="#840000">
<text x="35" y="11.9">1</text>
<text x="85" y="11.9">2</text>
<text x="135" y="11.9">3</text>
<text x="185" y="11.9">4</text>
<text x="235" y="11.9">5</text>
<text x="285" y="11.9">6</text>
<text x="10.3" y="35.9">A</text>
<text x="285.3" y="35.9">A</text>
<text x="10.3" y="85.9">B</text>
<text x="285.3" y="85.9">B</text>
<text x="10.3" y="135.9">C</text>
<text x="285.3" y="135.9">C</text>
<text x="10.3" y="185.9">D</text>
<text x="285.3" y="185.9">D</text>
<text x="35" y="199.9">1</text>
<text x="85" y="199.9">2</text>
<text x="135" y="199.9">3</text>
<text x="185" y="199.9">4</text>
<text x="235" y="199.9">5</text>
<text x="285" y="199.9">6</text>
</g>
<g font-size="1.8" fill="#008484">
<text x="213.4" y="17.1">OMODRI_ETHERCAT_CONNECT</text>
<text x="223.4" y="22.5">ESC_TX1_ENA</text>
<text x="223.4" y="19.9">ESC_TX1_CLK</text>
<text x="224.5" y="26.3">ESC_TX1_D0</text>
<text x="224.5" y="28.8">ESC_TX1_D1</text>
<text x="224.5" y="31.3">ESC_TX1_D2</text>
<text x="224.5" y="33.9">ESC_TX1_D3</text>
<text x="223" y="40.2">ESC_RX1_ERR</text>
<text x="223.1" y="37.7">ESC_RX1_CLK</text>
<text x="224.2" y="46.6">ESC_RX1_D0</text>
<text x="224.3" y="42.8">ESC_RX1_DV</text>
<text x="224.2" y="49.1">ESC_RX1_D1</text>
<text x="224.2" y="51.7">ESC_RX1_D2</text>
<text x="223.4" y="58">ESC_TX0_CLK</text>
<text x="224.2" y="54.2">ESC_RX1_D3</text>
<text x="223.4" y="60.6">ESC_TX0_ENA</text>
<text x="224.5" y="64.4">ESC_TX0_D0</text>
<text x="224.5" y="72">ESC_TX0_D3</text>
<text x="224.5" y="69.4">ESC_TX0_D2</text>
<text x="224.5" y="66.9">ESC_TX0_D1</text>
<text x="223.1" y="75.8">ESC_RX0_CLK</text>
<text x="223" y="78.3">ESC_RX0_ERR</text>
<text x="224.3" y="80.9">ESC_RX0_DV</text>
<text x="224.2" y="84.7">ESC_RX0_D0</text>
<text x="224.2" y="87.2">ESC_RX0_D1</text>
<text x="224.2" y="89.8">ESC_RX0_D2</text>
<text x="224.2" y="92.3">ESC_RX0_D3</text>
<text x="216.6" y="98.7">ESC_PHY_MDIO_DATA</text>
<text x="217.5" y="96.1">ESC_PHY_MDIO_CLK</text>
<text x="219.8" y="101.2">~{ESC_PHY_RESETn}</text>
<text x="214.4" y="105">ESC_PHY0_LINKSTATUS</text>
<text x="214.4" y="107.5">ESC_PHY1_LINKSTATUS</text>
<text x="223.7" y="111.4">ESC_I2C_SDA</text>
<text x="223.8" y="113.9">ESC_I2C_SCL</text>
<text x="217.2" y="117.7">ESC_LED_LINK0_ACT</text>
<text x="217.2" y="120.2">ESC_LED_LINK1_ACT</text>
<text x="223" y="125.3">ESC_LED_RUN</text>
<text x="223.2" y="122.8">ESC_LED_ERR</text>
<text x="226.4" y="129.1">ECAT0_INT</text>
<text x="226.4" y="131.7">ECAT1_INT</text>
<text x="220.4" y="136.8">25MHz_OSC_CLK</text>
<text x="141" y="142.8">OMODRI_ANALOG</text>
<text x="225.9" y="139.3">ANALOG_IN</text>
<text x="151.8" y="146.9">M1_Ia</text>
<text x="151.8" y="149.5">M1_Ib</text>
<text x="227" y="144.4">~{SPI_CS2n}</text>
<text x="227" y="146.9">~{SPI_CS1n}</text>
<text x="227.3" y="149.5">SPI_SIMO</text>
<text x="151.9" y="152">M1_Ic</text>
<text x="227.3" y="152">SPI_SOMI</text>
<text x="228.3" y="154.5">SPI_CLK</text>
<text x="151.8" y="157.1">M2_Ia</text>
<text x="151.8" y="159.6">M2_Ib</text>
<text x="144.8" y="167.2">ANALOG_FLT1</text>
<text x="151.9" y="162.2">M2_Ic</text>
<text x="144.8" y="169.8">ANALOG_FLT2</text>
<text x="149.1" y="174.9">M1_Vbus</text>
</g>
<g font-size="1.8" fill="#848400">
<text x="57.3" y="22.5">M1_PWM1_CHB</text>
<text x="57.3" y="19.9">M1_PWM1_CHA</text>
<text x="116.9" y="19.9">COM_SPI_SOMI</text>
<text x="116.9" y="22.5">COM_SPI_CLK</text>
<text x="57.3" y="25">M1_PWM2_CHA</text>
<text x="57.3" y="27.5">M1_PWM2_CHB</text>
<text x="116.9" y="25">~{COM_SPI_CSn}</text>
<text x="57.3" y="30.1">M1_PWM3_CHA</text>
<text x="57.3" y="32.6">M1_PWM3_CHB</text>
<text x="57.3" y="35.2">M2_PWM1_CHA</text>
<text x="116.9" y="35.2">DBG_SPI_SOMI</text>
<text x="116.9" y="32.6">DBG_SPI_SIMO</text>
<text x="57.3" y="37.7">M2_PWM1_CHB</text>
<text x="57.3" y="40.2">M2_PWM2_CHA</text>
<text x="116.9" y="40.2">BOOT_MODE_1</text>
<text x="116.9" y="37.7">DBG_SPI_CLK</text>
<text x="57.3" y="42.8">M2_PWM2_CHB</text>
<text x="57.3" y="47.9">M2_PWM3_CHB</text>
<text x="57.3" y="45.3">M2_PWM3_CHA</text>
<text x="57.3" y="50.4">SCI_TX</text>
<text x="57.3" y="52.9">SCI_RX</text>
<text x="116.9" y="52.9">DBG_GPIO_3</text>
<text x="116.9" y="55.5">DBG_GPIO_2</text>
<text x="57.3" y="65.6">DRV_SPI_CLK</text>
<text x="57.3" y="60.6">DRV_SPI_SIMO</text>
<text x="57.3" y="63.1">DRV_SPI_SOMI</text>
<text x="116.9" y="65.6">DBG_GPIO_0</text>
<text x="116.9" y="63.1">DBG_GPIO_1</text>
<text x="116.9" y="70.7">BOOT_MODE_0</text>
<text x="57.3" y="75.8">CAN_FD_TX</text>
<text x="57.3" y="78.3">CAN_FD_RX</text>
<text x="116.9" y="88.5">WS2812B_CMD_SIMO</text>
<text x="116.9" y="86">DRV1_GPIO_EN</text>
<text x="116.9" y="93.6">~{DRV1_GPIO_CSn}</text>
<text x="116.9" y="91">~{DRV1_GPIO_FAULTn}</text>
<text x="57.3" y="96.1">~{DRV2_GPIO_CSn}</text>
<text x="57.3" y="98.7">DRV2_GPIO_EN</text>
<text x="116.9" y="96.1">SCI_TX_GPIO_EN</text>
<text x="57.3" y="107.5">~{IMU_GPIO_SPI_ACCEL_CSn}</text>
<text x="116.9" y="115.2">CAN_RS485_GPIO_SEL</text>
<text x="116.9" y="117.7">ENC1_CHA</text>
<text x="57.3" y="120.2">IMU_GPIO_INT</text>
<text x="116.9" y="125.3">ENC1_CHI</text>
<text x="116.9" y="120.2">ENC1_CHB</text>
<text x="116.9" y="130.4">ENC2_CHB</text>
<text x="116.9" y="127.9">ENC2_CHA</text>
<text x="57.3" y="135.5">USB_P</text>
<text x="57.3" y="132.9">USB_N</text>
<text x="116.9" y="135.5">ENC2_CHI</text>
<text x="240.1" y="136.8">25MHz_OSC_SRC_IN</text>
<text x="57.3" y="143.1">GPIO_SELECT_2</text>
<text x="57.3" y="140.6">GPIO_SELECT_1</text>
<text x="116.9" y="138">CAN_FD_GPIO_SHDN</text>
<text x="240.1" y="139.3">ANALOG_IN2</text>
<text x="57.3" y="145.6">GPIO_SELECT_3</text>
<text x="162.7" y="146.9">M1_Ia</text>
<text x="162.7" y="149.5">M1_Ib</text>
<text x="240.1" y="149.5">DBG_SPI_SIMO</text>
<text x="240.1" y="146.9">~{DBG_SPI_CSn}</text>
<text x="57.3" y="155.8">FSI_TX_CLK</text>
<text x="57.3" y="153.3">FSI_TX_D1</text>
<text x="57.3" y="150.7">FSI_TX_D0</text>
<text x="116.9" y="155.8">FSI_RX_D0</text>
<text x="162.7" y="152">M1_Ic</text>
<text x="240.1" y="154.5">DBG_SPI_CLK</text>
<text x="240.1" y="152">DBG_SPI_SOMI</text>
<text x="116.9" y="160.9">FSI_RX_CLK</text>
<text x="116.9" y="158.3">FSI_RX_D1</text>
<text x="162.7" y="157.1">M2_Ia</text>
<text x="162.7" y="159.6">M2_Ib</text>
<text x="57.3" y="166">GPIO_SELECT_0</text>
<text x="116.9" y="163.4">~{DRV2_GPIO_FAULTn}</text>
<text x="162.7" y="162.2">M2_Ic</text>
<text x="162.7" y="167.2">ANALOG_IN1</text>
<text x="116.9" y="168.5">~{IMU_GPIO_SPI_GYRO_CSn}</text>
<text x="162.7" y="169.8">ANALOG_IN2</text>
<text x="162.7" y="174.9">M1_Vbus</text>
<text x="116.9" y="181.2">~{DBG_SPI_CSn}</text>
<text x="57.3" y="186.3">COM_SPI_SIMO</text>
</g>
<g font-size="1.8">
<text x="189.2" y="23.9">ESC_TX1_CLK</text>
<text x="189.2" y="21.3">ESC_TX1_ENA</text>
<text x="192.2" y="18.8">ECAT1_INT</text>
<text x="247.6" y="21.3">ESC_TX1_ENA</text>
<text x="247.6" y="18.8">ESC_TX1_CLK</text>
<text x="115.5" y="28.9">ESC_PHY1_LINKSTATUS</text>
<text x="116.9" y="27.5">USB_GPIO_DETECT</text>
<text x="190.3" y="28.9">ESC_TX1_D1</text>
<text x="190.3" y="26.4">ESC_TX1_D0</text>
<text x="248.7" y="27.7">ESC_TX1_D1</text>
<text x="248.7" y="25.1">ESC_TX1_D0</text>
<text x="190.3" y="34">ESC_TX1_D2</text>
<text x="248.7" y="30.2">ESC_TX1_D2</text>
<text x="248.7" y="32.8">ESC_TX1_D3</text>
<text x="188.9" y="41.6">ESC_RX1_CLK</text>
<text x="190.1" y="39.1">ESC_RX1_DV</text>
<text x="190.3" y="36.6">ESC_TX1_D3</text>
<text x="247.2" y="39.1">ESC_RX1_ERR</text>
<text x="247.3" y="36.6">ESC_RX1_CLK</text>
<text x="248.5" y="41.6">ESC_RX1_DV</text>
<text x="188.8" y="44.2">ESC_RX1_ERR</text>
<text x="190" y="46.7">ESC_RX1_D0</text>
<text x="248.4" y="45.5">ESC_RX1_D0</text>
<text x="248.4" y="48">ESC_RX1_D1</text>
<text x="190" y="51.8">ESC_RX1_D2</text>
<text x="190" y="49.3">ESC_RX1_D1</text>
<text x="248.4" y="53.1">ESC_RX1_D3</text>
<text x="248.4" y="50.5">ESC_RX1_D2</text>
<text x="180.1" y="59.4">ESC_LED_LINK1_ACTIVE</text>
<text x="180.1" y="56.9">ESC_LED_LINK0_ACTIVE</text>
<text x="190" y="54.3">ESC_RX1_D3</text>
<text x="247.6" y="56.9">ESC_TX0_CLK</text>
<text x="247.6" y="59.4">ESC_TX0_ENA</text>
<text x="188.8" y="64.5">ESC_LED_RUN</text>
<text x="189" y="62">ESC_LED_ERR</text>
<text x="248.7" y="65.8">ESC_TX0_D1</text>
<text x="248.7" y="63.2">ESC_TX0_D0</text>
<text x="180.3" y="69.6">ESC_PHY0_LINKSTATUS</text>
<text x="248.7" y="70.9">ESC_TX0_D3</text>
<text x="248.7" y="68.3">ESC_TX0_D2</text>
<text x="127.4" y="74.7">ECAT0_INT</text>
<text x="189.5" y="74.7">ESC_I2C_SDA</text>
<text x="189.6" y="77.2">ESC_I2C_SCL</text>
<text x="247.2" y="77.2">ESC_RX0_ERR</text>
<text x="247.3" y="74.7">ESC_RX0_CLK</text>
<text x="187.1" y="82.3">ESC_MDIO_DATA</text>
<text x="187.9" y="79.7">ESC_MDIO_CLK</text>
<text x="248.4" y="83.6">ESC_RX0_D0</text>
<text x="248.5" y="79.7">ESC_RX0_DV</text>
<text x="54.6" y="89.9">DBG_GPIO_SPI_CS2_n</text>
<text x="185.6" y="87.4">~{ESC_PHY_RESETn}</text>
<text x="189.2" y="89.9">ESC_TX0_ENA</text>
<text x="248.4" y="86.1">ESC_RX0_D1</text>
<text x="248.4" y="88.6">ESC_RX0_D2</text>
<text x="189.2" y="92.4">ESC_TX0_CLK</text>
<text x="190.3" y="95">ESC_TX0_D0</text>
<text x="246.4" y="95">ESC_MDIO_CLK</text>
<text x="248.4" y="91.2">ESC_RX0_D3</text>
<text x="190.3" y="97.5">ESC_TX0_D1</text>
<text x="244" y="100.1">~{ESC_PHY_RESETn}</text>
<text x="245.5" y="97.5">ESC_MDIO_DATA</text>
<text x="190.3" y="106.4">ESC_TX0_D2</text>
<text x="238.7" y="106.4">ESC_PHY1_LINKSTATUS</text>
<text x="238.7" y="103.9">ESC_PHY0_LINKSTATUS</text>
<text x="190.1" y="111.5">ESC_RX0_DV</text>
<text x="190.3" y="109">ESC_TX0_D3</text>
<text x="247.9" y="110.2">ESC_I2C_SDA</text>
<text x="248" y="112.8">ESC_I2C_SCL</text>
<text x="188.8" y="116.6">ESC_RX0_ERR</text>
<text x="188.9" y="114">ESC_RX0_CLK</text>
<text x="190" y="119.1">ESC_RX0_D0</text>
<text x="238.6" y="119.1">ESC_LED_LINK1_ACTIVE</text>
<text x="238.6" y="116.6">ESC_LED_LINK0_ACTIVE</text>
<text x="190" y="121.7">ESC_RX0_D1</text>
<text x="190" y="124.2">ESC_RX0_D2</text>
<text x="247.2" y="124.2">ESC_LED_RUN</text>
<text x="247.4" y="121.7">ESC_LED_ERR</text>
<text x="190" y="126.7">ESC_RX0_D3</text>
<text x="250.6" y="130.5">ECAT1_INT</text>
<text x="250.6" y="128">ECAT0_INT</text>
<text x="240.1" y="143.2">DBG_GPIO_SPI_CS2_n</text>
</g>
</svg>
